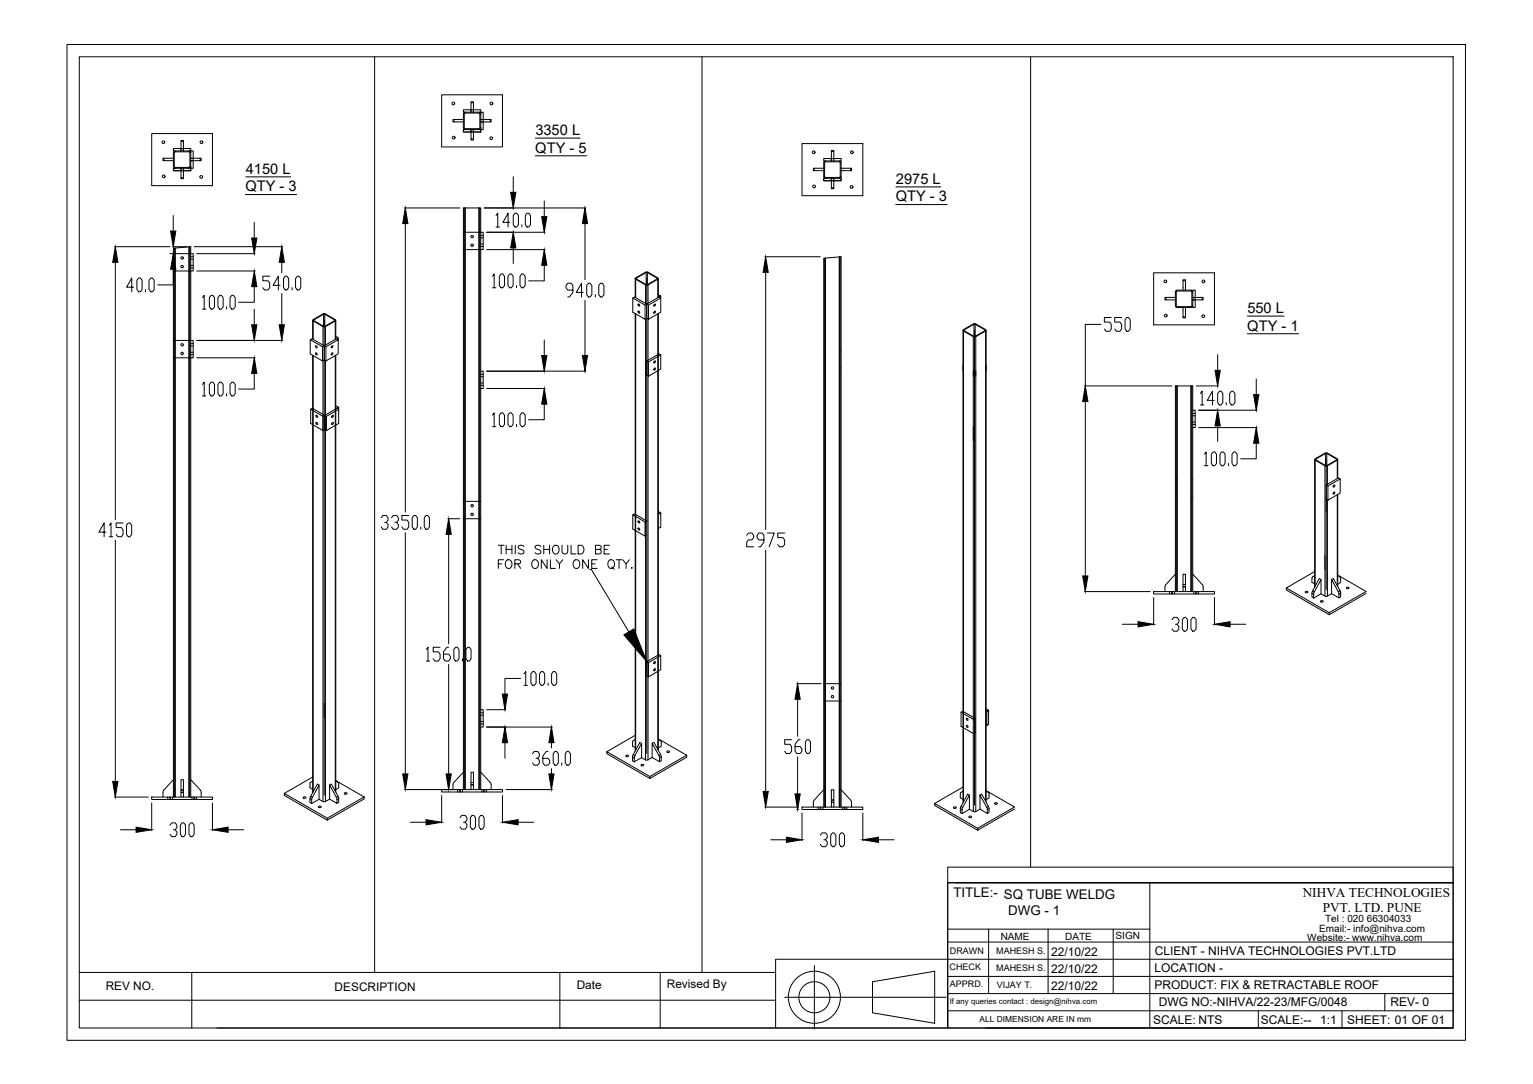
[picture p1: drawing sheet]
<svg xmlns="http://www.w3.org/2000/svg" width="594mm" height="420mm" viewBox="0 0 594 420" stroke-linecap="round" stroke-linejoin="round" font-family="sans-serif">
<!-- layer: 0 -->
<g fill="none" stroke="#000" stroke-width=".39">
<path d="M26 17.2h541.9v386h-541.9zM30.7 22h532.4v376.5h-532.4zM145.2 22v354.9M171.2 36.8h23.5v20.1h-23.5zM182.5 39.8v-.4h1v.4M272.1 22v354.9M399.4 22v314.1M58.8 51.8h23.5v20.2h-23.5zM67.2 57.6h6.7v.9h-6.7zM67.7 58.9l5.8 .1-.1 5.8-5.8-.1zM67.9 58.5l-.5 .2-.2 .5v5.4l.2 .4 .5 .2M70.1 57.6v.9"/>
<path d="M70.2 58.5v-3.7h.9v3.7M70.2 54.8v-.3h.9v.3M71 57.6v.9M73.3 58.5l.4 .2 .2 .5M73.9 59.2v-.7h1v6.7h-1v1h-6.7v-1h.7M73.9 59.2v5.4M175.9 46.3h-.4v1h.4M179.6 42.5h6.7v1h-6.7zM179.6 46.3h-3.7v1h3.7M180 44l5.8-.1 .1 5.8-5.8 .1zM180.3 50.2h5.3M180.3 43.5l-.5 .2-.2 .5v5.3l.2 .5 .5 .2"/>
<path d="M182.5 42.5v1M182.5 50.2v1M182.5 43.5v-3.7h1v3.7M182.5 50.2v3.7h1v-3.7M182.5 53.9v.4h1v-.4M183.4 42.5v1M183.4 50.2v1M185.6 43.5l.5 .2 .2 .4M186.3 44.2v-.7h.9v6.7h-.9v1h-6.7v-1h.7M186.3 49.5v.7h-.7M186.3 46.3h3.7v1h-3.7M186.3 49.5l-.2 .5-.5 .2"/>
<path d="M186.3 44.2v5.3M186.3 46.4h.9M190 46.3h.3v1h-.3M207.5 53.5h17.3M310.8 55.7h23.6v20.2h-23.6zM322.2 58.7v-.3h.9v.3M63.5 61.3h-.3v1h.3M67.2 61.3h-3.7v1h3.7M67.9 65.2h5.4M70.1 65.2v1M70.2 65.2v3.7h.9v-3.7M70.2 68.9v.4h.9v-.4"/>
<path d="M71 65.2v1M73.9 64.6v.6h-.6M73.9 61.3h3.7v1h-3.7M73.9 61.4h1M73.9 64.6l-.2 .4-.4 .2M77.6 61.3h.4v1h-.4M95.1 75.4h19.9M95.2 68.5h17.4M198.9 68.5v6M207.5 60.4h19.9M210.9 77.9v6.1M315.5 65.2h-.3v1h.3"/>
<path d="M319.2 69.1h6.8v1h-6.8zM319.2 61.4h6.8v1h-6.8zM319.2 65.2h-3.7v1h3.7M319.6 63.1v5.4M319.6 68.4l.3 .4h5.4M319.9 62.4l-.5 .2-.2 .5v5.3l.2 .5 .5 .2M322.1 61.4v1M322.1 69.1v1M322.2 62.4v-3.7h.9v3.7M322.2 69.1v3.7h.9v-3.7M322.2 72.8v.4h.9v-.4M325.3 62.7h-5.4l-.3 .4"/>
<path d="M325.3 62.4l.5 .2 .2 .5v5.3l-.2 .5-.5 .2M325.3 62.7l.3 .4v5.3l-.3 .4M326 65.2h3.6v1h-3.6M329.6 65.2h.4v1h-.4M347.1 79.3h19.9M347.2 72.4h17.4M44.4 95.6h21.4M65.8 98.3h1M66.8 95.6h5.8M67.1 83.5v6.1M67.2 98.3h7.7v6.7h-7.7M67.5 96.2v212.7"/>
<path d="M67.9 96.1v212.8M73.3 95.6v213.3M73.6 95.7v213.2M73.9 99.5h1M75.3 95.6h34.2M76.2 98.3h22.7M98.5 86.2v6.1M156.7 80.6h21.5M157.1 86.7v111.8M179.6 96.8v-6.8h6.7v6.8M179.6 96.8h6.7M179.6 96.8v209.2"/>
<path d="M179.9 80.6v225.4M180.3 80.6v225.4M185.6 80.6h.7v9.4h.9v6.8h-.9M185.6 80.6h-6v9.4M185.6 80.6v225.4M186 80.6v225.4M186.3 96.8v209.2M186.3 92.2h.9M186.3 91.2h.9M186.3 95.5h.9M186.3 94.6h.9M187.6 80.6h39.4"/>
<path d="M188.6 96.8h22.7M188.6 90h22.7M192.2 83.5l.7-.9v5.4M192.2 88h1.4M197.6 86.2h-2.7l2-3.6v5.4M198.9 96.1v6M199.6 82.6h.6l.7 .9v3.6l-.7 .9h-.6l-.7-.9v-3.6zM202.2 87.1v.9M204.2 82.6h.7l.7 .9v3.6l-.7 .9h-.7l-.6-.9v-3.6zM226.7 86.7v21.7M296.4 99.5h21.5M325.3 99.5v213.3"/>
<path d="M325.6 99.5v213.3M44.7 101.7v99.7M51.7 111.3h-2.6l2-3.5v5.3M53.7 107.8h.7l.7 .8v3.6l-.7 .9h-.7l-.6-.9v-3.6zM56.4 112.2v.9M58.4 107.8h.7l.6 .8v3.6l-.6 .9h-.7l-.7-.9v-3.6zM67.1 104.4v6h-6M73.9 100.5h1M73.9 103.8h1M73.9 102.9h1M76.2 105h22.7M78.5 115.4l.6-.9v5.3"/>
<path d="M78.5 119.8h1.3M81.8 114.5h.7l.6 .9v3.5l-.6 .9h-.7l-.7-.9v-3.5zM85.1 114.5h.7l.7 .9v3.5l-.7 .9h-.7l-.6-.9v-3.5zM87.8 118.9v.9M89.8 114.5h.7l.6 .9v3.5l-.6 .9h-.7l-.7-.9v-3.5zM98.5 111.1v6.1h-6M98.5 119.8v6.1M104.5 107.1h-2.6v1.7h2l.6 .9v1.8l-.6 .9h-1.4l-.6-.9M108.5 110.6h-2.6l2-3.5v5.3M109.2 101.7v4M109.2 113.7v12.2M110.5 107.1h.7l.7 .8v3.6l-.7 .9h-.7l-.6-.9v-3.6z"/>
<path d="M113.2 111.5v.9M115.2 107.1h.7l.7 .8v3.6l-.7 .9h-.7l-.7-.9v-3.6zM190.8 107.1l.7-.9v5.3M190.8 111.5h1.4M194.2 106.2h.6l.7 .9v3.5l-.7 .9h-.6l-.7-.9v-3.5zM197.5 106.2h.7l.6 .9v3.5l-.6 .9h-.7l-.7-.9v-3.5zM200.2 110.6v.9M202.2 106.2h.7l.6 .9v3.5l-.6 .9h-.7l-.7-.9v-3.5zM210.9 102.8v6.1h-6M222 112.4h-2l-.7-.9v-.8l.7-.9h1.3l.7 .9v2.6l-1.3 1.8h-.7M226 113.3h-2.7l2.1-3.5v5.3M226.7 116.4v21.4"/>
<path d="M228 109.8h.7l.7 .9v3.5l-.7 .9h-.7l-.6-.9v-3.5zM230.7 114.2v.9M232.7 109.8h.7l.6 .9v3.5l-.6 .9h-.7l-.7-.9v-3.5zM245.2 115.5l.7-.4 4.7 2.8-.6 .3zM245.2 115.5v5.5l4.8 2.7v-5.5M246.2 108v7.3M246.4 108.2v7.2M246.6 108.1l3.8 2.2M246.6 107.8v.3M247.3 117.9a.39 .39 0 0 1 .7 .2 .39 .39 0 0 1-.6 .4zM250.2 110.4v7.2M250.2 110.4h.9"/>
<path d="M250.4 105.6l-3.8 2.2M250.4 105.6v4.7M250.4 110.3h.5M250.4 105.6h.5M250.6 117.9v5.5l.7 .3M250.6 108v184M251.1 110.4v7.2M251.3 118.2l4.8-2.7v5.5l-4.8 2.7zM253.5 118l.1-.1a.31 .31 0 0 1 .4 .3 .31 .31 0 0 1-.3 .3 .31 .31 0 0 1-.3-.1zM254.7 107.8l-3.8-2.2v4.7l3.8-2.2M254.7 107.8v.3M254.9 108.2l.2-.2-.2-.3-4.3-2.3-4.4 2.4 .1 .4 3.9 2.2"/>
<path d="M254.9 108.2l-3.8 2.2M254.9 108.2v7.2M255.1 114.2l1 .5-.7 .4-.3-.1M255.1 108v7.3M256.1 114.7v.8l-.7-.4-4.8 2.8 .7 .3M296.7 105.6v99.7M319.6 100.1v212.7M319.9 100v212.8M447.1 105.7h23.5v20.2h-23.5zM451.8 115.3h-.4v.9h.4M455.5 115.3h-3.7v.9h3.7M456 112.8l5.8 .2-.1 5.8-5.8-.1z"/>
<path d="M458.5 112.5v-3.7h.9v3.7M458.5 108.8v-.4h.9v.4M458.5 119.2v3.7h.9v-3.7M462.2 112.5h1v6.7h-1zM462.2 115.3h3.7v.9h-3.7M462.2 113.1l-.2-.4-.5-.2h-5.3l-.5 .2-.2 .4 .2 5.9 5.9 .2 .4-.2 .2-.5M462.2 115.4h1M465.9 115.3h.4v.9h-.4M67.2 138.7v-6.7h6.7v6.7M67.2 132v-35.8l6.7-.6v36.4h1v6.7h-1M67.2 138.7h6.7M67.2 138.7v170.2"/>
<path d="M73.9 138.7v170.2M73.9 134.1h1M73.9 133.2h1M73.9 137.5h1M73.9 136.5h1M76.2 138.7h22.7M76.2 132h33.3M120.2 131.7l.7-.4 4.7 2.7-.6 .4zM120.2 131.7v5.5l4.8 2.7v-5.5M121.2 124.1v7.3M121.2 137.7v169.5M121.4 124.4v7.2"/>
<path d="M121.4 137.8v169.1M121.6 124.3l3.8 2.2M121.6 124v.3M122.3 136.8a.39 .39 0 0 1 .7 .2 .39 .39 0 0 1-.6 .4zM122.3 134a.39 .39 0 0 1 .7 .2 .39 .39 0 0 1-.6 .5zM125.2 126.6v7.2M125.2 139.8v170.9M125.2 126.6h.9M125.4 121.8l-3.8 2.2M125.4 121.8v4.7M125.4 126.5h.5M125.4 121.8h.5"/>
<path d="M125.6 134v5.5l.7 .4M125.6 124.1v184.1M125.6 139.5l-.6 .4M125.9 121.8l3.8 2.2M125.9 121.8v4.7M126.1 126.6v7.2M126.1 139.8v170.9M126.3 134.4l4.8-2.7v5.5l-4.8 2.7zM128.5 136.9l.1-.1a.31 .31 0 0 1 .4 .3 .31 .31 0 0 1-.3 .3 .31 .31 0 0 1-.3-.1zM128.5 134.2l.1-.1a.31 .31 0 0 1 .4 .2 .31 .31 0 0 1-.3 .4 .31 .31 0 0 1-.3-.2zM129.7 124.3l-3.8 2.2M129.7 124v.3"/>
<path d="M129.9 124.4l.1-.5-4.4-2.4-4.4 2.5 .1 .4 3.9 2.2M129.9 124.4l-3.8 2.2M129.9 124.4v7.2M129.9 137.8v168.9M130.1 130.4l1 .5-.7 .4-.3-.2M130.1 124.1v7.3M130.1 137.7v169.3M131.1 130.9v.8l-.7-.4-4.8 2.7 .7 .4M210.9 131.8v6M246.2 121.5v169.6M246.4 121.7v169M247.3 120.6a.39 .39 0 0 1 .7 .2 .39 .39 0 0 1-.6 .5z"/>
<path d="M250.2 123.6v170.9M250.6 139.9v5.5l.7 .4M250.6 123.4l-.6 .3M251.1 123.6v170.9M253.6 120.7a.31 .31 0 0 1 .4 .2 .31 .31 0 0 1-.3 .4 .31 .31 0 0 1-.3-.2zM254.9 121.7v168.8M255.1 121.5v169.4M256.1 137.6l-.7-.4-4.8 2.7 .7 .4M373.2 128v183.1M373.4 128.3v182.5M373.6 127.9l3.8-2.2v4.7l-3.8-2.2zM373.6 127.9v.3"/>
<path d="M377.2 130.5v184.1M377.2 130.5h.9M377.4 130.4h.5M377.4 125.7h.5M377.7 128v184.1M377.9 125.7v4.7l3.8-2.2M377.9 125.7l3.8 2.2M378.1 130.5v184.1M381.7 127.9v.3M381.9 128.3l.3-.3-.3-.2-4.2-2.4-4.5 2.5 .2 .4 3.8 2.2M381.9 128.3l-3.8 2.2M381.9 128.3v182.2"/>
<path d="M382.2 128v182.9M426.6 125.7h-6v23.9M430.6 123.1h-2.6v1.7h2l.6 .9v1.8l-.6 .9h-1.4l-.6-.9M434.7 123.1h-2.7v1.7h2l.7 .9v1.8l-.7 .9h-1.4l-.6-.9M436.7 123.1h.6l.7 .9v3.5l-.7 .9h-.6l-.7-.9v-3.5zM458.5 122.9v.3h.9v-.3M471.9 137.5v6M483.4 129.4h19.9M483.4 122.5h14.2M78.5 149l.6-.9v5.4M78.5 153.5h1.3M81.8 148.1h.7l.6 .9v3.6l-.6 .9h-.7l-.7-.9v-3.6z"/>
<path d="M85.1 148.1h.7l.7 .9v3.6l-.7 .9h-.7l-.6-.9v-3.6zM87.8 152.6v.9M89.8 148.1h.7l.6 .9v3.6l-.6 .9h-.7l-.7-.9v-3.6zM98.5 144.7v6.1h-6M120.4 158.6l.7-.3 4.7 2.7-.6 .4zM120.4 158.6v5.5l4.8 2.8v-5.5M130.3 157.3l1 .6-.7 .4-.3-.2M131.3 157.9v.7l-.7-.3-4.8 2.7 .7 .4M186.3 143.9h.9v6.7h-.9M186.3 146h.9M186.3 145.1h.9M186.3 149.4h.9"/>
<path d="M186.3 148.4h.9M188.6 143.9h38.4M188.6 150.6h22.7M210.9 156.6v6.1h-6M251.3 140.3l4.8-2.7v5.5l-4.8 2.7zM253.5 140h.1a.31 .31 0 0 1 .4 .2 .31 .31 0 0 1-.3 .4 .31 .31 0 0 1-.3-.2zM253.6 142.7a.31 .31 0 0 1 .4 .3 .31 .31 0 0 1-.3 .3 .31 .31 0 0 1-.3-.1zM420.2 149.6h33.9M420.6 155.6v67.6M455.8 149.6v79.7M456.2 149.6v79.7M461.5 149.6v79.7"/>
<path d="M461.9 149.6v79.7M462.2 159h1v6.7h-1M463.6 149.6h8.6M464.5 159h22.7M465.2 152.5l.7-.9v5.4M465.2 157h1.3M470.5 155.2h-2.6l2-3.6v5.4M472.5 151.6h.7l.7 .9v3.6l-.7 .9h-.7l-.6-.9v-3.6zM475.2 156.1v.9M477.2 151.6h.7l.7 .9v3.6l-.7 .9h-.7l-.7-.9v-3.6zM486.8 146.9v6.1M122.5 163.7a.39 .39 0 0 1 .7 .3 .39 .39 0 0 1-.6 .4z"/>
<path d="M122.5 161a.39 .39 0 0 1 .7 .2 .39 .39 0 0 1-.6 .4zM125.8 161v5.5l.7 .4M125.8 166.5l-.6 .4M126.5 161.4l4.8-2.8v5.5l-4.8 2.8zM128.7 163.9l.1-.1a.31 .31 0 0 1 .3 .2 .31 .31 0 0 1-.2 .4 .31 .31 0 0 1-.3-.2zM128.7 161.1a.37 .37 0 0 1 .6 .2 .37 .37 0 0 1-.4 .5l-.3-.1zM190.8 160.9l.7-.9v5.4M190.8 165.4h1.4M194.2 160h.6l.7 .9v3.6l-.7 .9h-.6l-.7-.9v-3.6zM197.5 160h.7l.6 .9v3.6l-.6 .9h-.7l-.7-.9v-3.6zM200.2 164.5v.9M202.2 160h.7l.6 .9v3.6l-.6 .9h-.7l-.7-.9v-3.6z"/>
<path d="M462.2 161.2h1M462.2 160.2h1M462.2 164.5h1M462.2 163.6h1M464.5 165.7h22.7M466.8 176.1l.6-.9v5.3M470.1 175.2h.7l.6 .9v3.5l-.6 .9h-.7l-.7-.9v-3.5zM471.9 165.1v6M473.4 175.2h.7l.7 .9v3.5l-.7 .9h-.7l-.6-.9v-3.5zM476.1 179.6v.9M478.1 175.2h.7l.6 .9v3.5l-.6 .9h-.7l-.7-.9v-3.5zM486.8 171.8v6h-6"/>
<path d="M509.5 178.1v49.5M509.6 178.4v48.8M509.9 178.2l3.8 2.2M509.9 178v.2M513.7 175.8l-3.8 2.2M513.7 175.8v4.6M513.7 175.8h.5M513.9 178.1v50.5M514.2 175.8l3.8 2.2v.2l-3.8 2.2M514.2 175.8v4.6M518 178v.2M518.2 178.4v-.6l-4.3-2.3-4.4 2.4 .1 .4 3.9 2.3"/>
<path d="M518.2 178.4l-3.8 2.2M518.2 178.4v7.1M518.4 178.1v7.3M158.4 199.8h-2.7v1.8h2l.7 .9v1.7l-.7 .9h-1.3l-.7-.9M160.4 199.8h.7l.6 .9v3.5l-.6 .9h-.7l-.7-.9v-3.5zM165.1 199.8h.6l.7 .9v3.5l-.7 .9h-.6l-.7-.9v-3.5zM179.6 194.3h6.7M245.2 199.6l.7-.4 4.7 2.7-.6 .4zM245.2 199.6v5.5l4.8 2.7v-5.5M255.1 198.2l1 .6-.7 .4-.3-.2M256.1 198.8v5.5l-1 .5M466.8 180.5h1.3"/>
<path d="M513.5 180.6v50.4M513.5 180.6h.9M513.7 180.4h.5M513.9 188v5.5l.7 .4M514.4 180.6v7.1M514.4 193.8v37.2M514.6 188.4l4.8-2.8v5.5l-4.8 2.8zM516.8 190.9l.1-.1a.31 .31 0 0 1 .3 .2 .31 .31 0 0 1-.2 .4 .31 .31 0 0 1-.3-.2zM516.8 188.1l.1-.1a.31 .31 0 0 1 .3 .3 .31 .31 0 0 1-.2 .4 .31 .31 0 0 1-.3-.2zM518.2 191.8v35.2M518.4 191.7v35.7M519.4 185.6l-.7-.4-4.8 2.8 .7 .4"/>
<path d="M41 206.3h-2.7l2.1-3.6v5.3M42.4 203.6l.6-.9v5.3M42.4 208h1.3M44.7 209.4v93.5M47.7 202.7h-2.7v1.8h2l.7 .9v1.8l-.7 .8h-1.3l-.7-.8M49.7 202.7h.7l.6 .9v3.6l-.6 .8h-.7l-.7-.8v-3.6zM147.7 200.7l.7-.9h1.3l.7 .9v.9l-.7 .9h-.6M149.7 202.5l.7 .9v.8l-.7 .9h-1.3l-.7-.9M151.7 200.7l.7-.9h1.3l.7 .9v.9l-.7 .9h-.6M153.7 202.5l.7 .9v.8l-.7 .9h-1.3l-.7-.9M157.1 206.5v93.5M163.1 204.2v.9"/>
<path d="M173.5 201.1h4.7M173.9 207.1v42.4M179.6 201.1h6.7M193.1 211.3h2.3M193.1 218.6h1.3M194.2 211.3v3.4M195.2 217h-2.1v3.3M196.1 217.4a1.24 1.24 0 0 1 1.5-.4 1.24 1.24 0 0 1 .8 1.2v.8a1.28 1.28 0 0 1-1.3 1.4 1.28 1.28 0 0 1-1.3-1.4zM196.1 211.3v3.4M196.1 212.9h2.3M198.4 211.3v3.4M199.5 218.6l1.9-.2 .4-.5-.2-.6-.6-.3h-1.5v3.3"/>
<path d="M199.7 211.3v3.4M200.6 218.6l1.2 1.7M203 211.8a1.26 1.26 0 0 0-1.2-.5 1.26 1.26 0 0 0-1 .9l.3 .4 1.6 .7 .3 .9a1.45 1.45 0 0 1-2.2 0M206.4 217.4a1.24 1.24 0 0 1 1.4-.4 1.24 1.24 0 0 1 .8 1.2v.8a1.28 1.28 0 0 1-1.2 1.4 1.28 1.28 0 0 1-1.3-1.4zM209.6 211.8a1.27 1.27 0 0 0-1.2-.5 1.27 1.27 0 0 0-1 .9l.3 .4 1.6 .7 .3 .9a1.47 1.47 0 0 1-2.2 0M210.7 212.9h2.3M210.7 211.3v3.4M212 217v3.3l-2.2-3.3v3.3M213 211.3v3.4M213.3 217v3.3h1.9M214.4 211.8a1.24 1.24 0 0 1 1.4-.4 1.24 1.24 0 0 1 .9 1.2v.8a1.28 1.28 0 0 1-1.3 1.4 1.28 1.28 0 0 1-1.3-1.4zM215.5 217l1.3 1.6v1.7"/>
<path d="M217.8 211.3v2.5a1.13 1.13 0 0 0 1.1 .9 1.13 1.13 0 0 0 1.1-.9v-2.5M218.1 217l-1.3 1.6M221.3 211.3v3.4h1.9M222.4 217.4a1.24 1.24 0 0 1 1.4-.4 1.24 1.24 0 0 1 .9 1.2v.8a1.28 1.28 0 0 1-1.3 1.4 1.28 1.28 0 0 1-1.3-1.4zM224 211.3h1.2a1.8 1.8 0 0 1 1.1 1.7 1.8 1.8 0 0 1-1.1 1.7h-1.2zM228 217v3.3l-2.2-3.3v3.3M229.3 218.6h1.3M230.8 212.9l1.9-.1 .3-.5-.2-.6-.6-.4h-1.4v3.4h1.4a.89 .89 0 0 0 .8-.9 .89 .89 0 0 0-.8-.9M231.4 217h-2.1v3.3h2.1M234.1 212.9h1.3M235.9 217.4a1.24 1.24 0 0 1 1.4-.4 1.24 1.24 0 0 1 .8 1.2v.8a1.28 1.28 0 0 1-1.2 1.4 1.28 1.28 0 0 1-1.3-1.4zM236.2 211.3h-2.1v3.4h2.1"/>
<path d="M237 219.7l1 .9M238.8 217h2.2M239.9 217v3.3M241.3 217l1.3 1.6v1.7M243.9 217l-1.3 1.6M244.9 220v.3zM247.3 202a.38 .38 0 0 1 .6 .1 .38 .38 0 0 1-.4 .5zM247.3 204.7a.39 .39 0 0 1 .7 .2 .39 .39 0 0 1-.6 .4zM250.6 207.4l-.6 .4M289.4 207.5l.6-.9h1.4l.6 .9v.9l-.6 .9h-1.4l-.6 .9v1.7h2.6M296 209.3h-2l-.6-.9v-.9l.6-.9h1.4l.6 .9v2.7l-1.3 1.7h-.7M296.7 213.3v93.5"/>
<path d="M297.4 206.6h2.7l-2 5.3M304.1 206.6h-2.7v1.8h2l.7 .9v1.7l-.7 .9h-1.3l-.7-.9M513.5 215.3v5.5M228.5 220.8h.7l14.5 24.1M420.2 229.3h25.5M447.1 229.3h23.5v.9h-23.5zM447.1 231.6v10.7M453.3 229.3v.9M454.1 229.3v.9M454.3 229.3v.9M455.2 229.3v.9M455.5 222.6l-3.8 4.1-.3 2.6"/>
<path d="M455.5 229.3v-79.7h6.7v79.7M458.5 229.3v-1.8h.9v1.8M458.5 226.6h.9v.9h-.9zM458.5 222.6h.9v4h-.9zM458.9 239.3h.6l.7 .9v3.6l-.7 .8h-.6l-.7-.8v-3.6zM462.2 239.3h.7l.6 .9v3.6l-.6 .8h-.7l-.7-.8v-3.6zM462.2 222.6l3.9 4.1 .2 2.6M462.7 229.3v.9M463.4 229.3v.9M463.7 229.3v.9M464.4 229.3v.9M470.6 231.6v10.7"/>
<path d="M505.9 229.3a.44 .44 0 0 1 .6-.2 .44 .44 0 0 1 .1 .7l-.6-.1zM508.4 229.9v1.5l.7 .4M508.4 229.9l.7 .4M508.7 229l-.3 .9M509.1 230.3v1.5M509.3 229.4l-.2 .9M509.3 229.4l2.6-4.7v5.5l-2.8 1.6M509.5 223.1l-1.1 .9v1.7l1.1 .6M509.5 221.5l-11 6.4M511.8 232.9a.44 .44 0 0 1 .6-.2 .44 .44 0 0 1 .1 .7l-.6-.1zM511.9 224.7l-.6-.4-2.6 4.7 .6 .4M511.9 230.2l1.6 .8"/>
<path d="M513.5 231h.9M515.1 237.5l-16.6-9.6v.8l16.6 9.6M516 224.6l.7-.4 2.6 4.8-.7 .4-2.6-4.8v5.5M516 230.1l2.9 1.7v-1.5M516 230.1l-1.6 .9M518.4 223.1l.9 .6 .3 .6-.1 1.5-1.1 .6M518.4 222.9l11 6.4-14.3 8.2v.8l14.3-8.3M518.6 229.4l.3 .9M519.3 229l.3 .9M519.5 229.9v1.5l-.6 .4M519.5 229.9l-.6 .4M521.8 227.7a.44 .44 0 0 1 .6-.2 .44 .44 0 0 1 .1 .6h-.6z"/>
<path d="M165.2 251.8l.7-.9v5.3M165.2 256.2h1.3M170.5 250.9h-2.6v1.8h2l.6 .8v1.8l-.6 .9h-1.4l-.6-.9M173.9 250.9h-.7l-1.3 1.8v2.6l.6 .9h1.4l.6-.9v-.9l-.6-.9h-2M173.9 257.6v42.4M176.5 250.9h.7l.7 .9v3.5l-.7 .9h-.7l-.6-.9v-3.5zM179.2 255.3v.9M181.2 250.9h.7l.6 .9v3.5l-.6 .9h-.7l-.7-.9v-3.5zM250.6 256.5v5.4l.7 .4M251.3 256.8l4.8-2.7v5.5l-4.8 2.7zM253.5 256.6l.1-.1a.31 .31 0 0 1 .4 .2 .31 .31 0 0 1-.3 .4 .31 .31 0 0 1-.3-.2zM253.6 259.2a.31 .31 0 0 1 .4 .3 .31 .31 0 0 1-.3 .4 .31 .31 0 0 1-.3-.2z"/>
<path d="M256.1 254.1l-.7-.4-4.8 2.8 .7 .3M435 242h6M454.2 240.2l.6-.9h1.4l.6 .9v.9l-.6 .9h-.7M456.2 242l.6 .9v.9l-.6 .8h-1.4l-.6-.8M476.7 242h6M186.3 275.1h.9v6.7h-.9M186.3 277.2h.9M186.3 276.3h.9M186.3 279.7h.9M188.6 275.1h7.4M201.7 263h-6v6M203.1 261.2l.6-.9v5.3"/>
<path d="M203.1 265.6h1.3M206.4 260.3h.7l.6 .9v3.6l-.6 .8h-.7l-.7-.8v-3.6zM209.7 260.3h.7l.7 .9v3.6l-.7 .8h-.7l-.6-.8v-3.6zM212.4 264.8v.8M214.4 260.3h.7l.7 .9v3.6l-.7 .8h-.7l-.6-.8v-3.6zM308.8 265h9.4M309.1 271v14.4M319.2 265h6.8M319.2 271.7h6.8M372.4 276.1l.7-.4 4.8 2.7-.7 .4zM372.4 276.1v5.5l4.8 2.7 .7-.4v-5.5M374.6 278.4a.39 .39 0 0 1 .6 .3 .39 .39 0 0 1-.5 .4z"/>
<path d="M382.2 274.8l.9 .5-.7 .4v5.5l.7-.4v-5.5l-.7 .4-.2-.2M383.1 275.3v.8M179.6 299.3l-3.7 4M182.5 299.3h1v4h-1zM186.3 299.3l3.7 4M186.3 280.6h.9M188.6 281.8h25.4M195.7 287.9v6M206.4 292.1l.6-.8h1.4l.6 .8v.9l-.6 .9h-.7M208.4 293.9l.6 .9v.9l-.6 .9h-1.4l-.6-.9M212.4 291.3h-.7l-1.3 1.7v2.7l.6 .9h1.4l.6-.9v-.9l-.6-.9h-2M213.7 287.9v2"/>
<path d="M213.7 297.9v2.1M215 291.3h.7l.7 .8v3.6l-.7 .9h-.7l-.6-.9v-3.6zM217.7 295.7v.9M219.7 291.3h.7l.7 .8v3.6l-.7 .9h-.7l-.6-.9v-3.6zM242.6 292.8a.44 .44 0 0 1 .6-.2 .44 .44 0 0 1 .1 .6h-.6zM245.1 293.4v1.5l.7 .4M245.1 293.4l.7 .4M245.1 287.7v1.5l1.1 .6M245.4 292.5l-.3 .9M245.8 293.8v1.5M246 292.9l-.2 .9M246 292.9l2.6-4.8v5.5l-2.8 1.7"/>
<path d="M246.2 286.6l-.8 .5-.3 .6M246.2 285l-11 6.4M248.5 296.4a.44 .44 0 0 1 .6-.2 .44 .44 0 0 1 .1 .6h-.6zM248.6 288.1l-.6-.3-2.6 4.7 .6 .4M248.6 293.6l1.6 .9M250.2 294.5h.9M252.7 288.1l.7-.4 2.6 4.8-.7 .4-2.6-4.8v5.5M252.7 293.6l2.9 1.6v-1.5M252.7 293.6l-1.6 .9M255.1 286.6l.9 .5 .3 .6v1.5l-1.2 .7M255.1 286.4l11 6.3M255.3 292.8l.3 .9"/>
<path d="M256 292.5l.3 .8M256.3 293.4v1.5l-.7 .3M256.3 293.4l-.7 .3M258.5 291.2a.44 .44 0 0 1 .6-.3 .44 .44 0 0 1 .1 .7h-.6zM306.8 286.7h-2.7v1.8h2l.7 .9v1.8l-.7 .8h-1.3l-.7-.8M309.1 293.4v14.3M310.1 286.7h-.7l-1.3 1.8v2.7l.7 .8h1.3l.7-.8v-.9l-.7-.9h-2M312.8 286.7h.6l.7 .9v3.6l-.7 .8h-.6l-.7-.8v-3.6zM374.5 281.2a.38 .38 0 0 1 .6 .2 .38 .38 0 0 1-.4 .5zM382.2 281l.2 .2M44.4 308.9h13M58.8 308.9h23.5v1h-23.5z"/>
<path d="M58.8 311.2v10.8M63.5 306.2l-.3 .7v2M65 308.9v1M65.8 308.9v1M65.9 319.8l.7-.9h1.3l.7 .9v.9l-.7 .9h-.7M66.1 308.9v1M66.9 308.9v1M67.2 302.2l-3.7 4M70.2 308.9v-1.8h.9v1.8M70.2 306.2h.9v.9h-.9zM70.2 302.2h.9v4h-.9zM70.6 318.9h.6l.7 .9v3.6l-.7 .9h-.6l-.7-.9v-3.6z"/>
<path d="M73.9 318.9h.7l.6 .9v3.6l-.6 .9h-.7l-.7-.9v-3.6zM73.9 302.2l3.7 4M74.4 308.9v1M75.1 308.9v1M75.5 308.9v1M76.1 308.9v1M77.6 306.2l.4 .7v2M82.3 311.2v10.8M117.6 309a.44 .44 0 0 1 .6-.3 .44 .44 0 0 1 .1 .7l-.7-.1zM120.1 309.6v1.5l.7 .3M120.1 309.6l.7 .4M120.4 308.7l-.3 .9"/>
<path d="M120.4 303.3l-.3 2.1 1.1 .6M120.8 310v1.4M121 309.1l-.2 .9M121 309.1l2.6-4.8v5.5l-2.8 1.6M121.2 302.7l-.8 .6M121.2 301.2l-11 6.3M123.5 312.6a.44 .44 0 0 1 .6-.3 .44 .44 0 0 1 .1 .7l-.7-.1zM123.6 304.3l-.6-.4-2.6 4.8 .6 .4M123.6 309.8l1.6 .9M125.2 310.7h.9M126.8 317.1l14.3-8.2v.8l-14.3 8.2zM126.8 317.1l-16.6-9.6v.8l16.6 9.6"/>
<path d="M127.7 309.8l2.9 1.6v-1.5M127.7 304.2l.7-.3 2.6 4.7-.7 .4M127.7 309.8l-1.6 .9M130.1 302.7l.9 .6 .3 .6v1.5l-1.2 .7M130.1 302.6l11 6.3M130.3 309l-2.6-4.8v5.6M130.3 309l.3 .9M131 308.6l.3 .9M131.3 309.5v1.5l-.7 .4M131.3 309.5l-.7 .4M133.5 307.4a.44 .44 0 0 1 .6-.3 .44 .44 0 0 1 .1 .7l-.6-.1zM156.7 306h21.5"/>
<path d="M159.1 318.7h6M171.2 306h23.5v1h-23.5zM171.2 308.3v10.7M175.9 303.3l-.3 .7-.1 2M177.4 306v1M178.2 306v1M178.3 316.9l.6-.9h1.4l.6 .9v.9l-.6 .9h-.7M178.4 306v1M179.2 306v1M180.3 318.7l.6 .9v.9l-.6 .9h-1.4l-.6-.9M182.5 306v-1.8h1v1.8M182.5 303.3h1v.9h-1z"/>
<path d="M182.9 316h.7l.7 .9v3.6l-.7 .9h-.7l-.6-.9v-3.6zM186.3 316h.6l.7 .9v3.6l-.7 .9h-.6l-.7-.9v-3.6zM186.8 306v1M187.4 306v1M187.8 306v1M188.5 306v1M190 303.3l.3 .7v2M194.7 308.3v10.7M196.1 306h17.9M200.8 318.7h6M251.8 301l14.3-8.3v.8l-14.3 8.2zM251.8 301l-16.6-9.6v.7l16.6 9.6"/>
<path d="M296.4 312.8h13.1M308.8 313.8h.7M310.8 312.8h23.6v1h-23.6zM310.8 315.1v10.7M317 312.8v1M317.8 312.8v1M318.1 312.8v1M318.9 312.8v1M319.2 306.1l-3.8 4.2-.2 2.5M319.2 312.8v-212.7l6.8-.6v213.3M322.2 312.8v-1.8h.9v1.8M322.2 310.1h.9v.9h-.9z"/>
<path d="M322.2 306.1h.9v4h-.9zM326 306.1l3.8 4.2 .2 2.5M326.4 312.8v1M327.1 312.8v1M327.5 312.8v1M328.2 312.8v1M334.4 315.1v10.7M369.6 312.9a.44 .44 0 0 1 .6-.3 .44 .44 0 0 1 .1 .7l-.6-.1zM372.1 313.5l.7 .3v1.5l-.7-.3zM372.4 312.6l-.3 .9M373.1 313l-.3 .8M373.1 313l2.6-4.8v5.5l-2.9 1.6"/>
<path d="M373.2 306.6l-1 .9-.1 1.7 1.1 .6M373.2 305.1l-11 6.3M375.5 316.5a.44 .44 0 0 1 .7-.3 .44 .44 0 0 1 .1 .7l-.7-.1zM375.7 308.2l-.7-.4-2.6 4.8 .7 .4M375.7 313.7l1.5 .9M377.2 314.6h.9M379.8 313.6l2.8 1.7v-1.5M379.8 308.1l.6-.3 2.6 4.7-.6 .4M379.8 313.6l-1.7 1M382.2 306.6l1 .8 .1 1.9-1.1 .7M382.2 306.4l10.9 6.4-14.2 8.2v.8l14.2-8.2M382.4 312.9l-2.6-4.8v5.5"/>
<path d="M382.4 312.9l.2 .9M383 312.5l.3 .9M383.3 313.4v1.5l-.7 .4M383.3 313.4l-.7 .4M385.5 311.3a.44 .44 0 0 1 .7-.3 .44 .44 0 0 1 .1 .7l-.7-.1zM46.7 321.6h6M67.9 321.6l.7 .9v.9l-.7 .9h-1.3l-.7-.9M88.4 321.6h6.1M298.7 325.5h6.1M317.9 323.7l.7-.9h1.3l.7 .9v.9l-.7 .9h-.6M319.9 325.5l.7 .9v.9l-.7 .9h-1.3l-.7-.9M322.6 322.8h.7l.6 .9v3.6l-.6 .9h-.7l-.7-.9v-3.6z"/>
<path d="M325.9 322.8h.7l.7 .9v3.6l-.7 .9h-.7l-.6-.9v-3.6zM340.4 325.5h6.1M367.3 336.1h195.8v6.1h-195.8zM378.9 321l-16.7-9.6v.8l16.7 9.6M367.3 342.2h195.8v56.2h-195.8zM367.3 342.2v56.2h-66.7M370.6 342.2h192.5M445.6 342.2v56.2M30.7 376.9h269.9M74.3 376.9v21.6M217 376.9v21.6M255.8 376.9v21.6"/>
<path d="M315.6 374.2v24.7M367.3 378.5h195.8M367.3 365.1h195.8M367.3 360.1h78.3M383.1 360.1v25M406.2 360.1v25M431.4 360.1v25M563.1 371.8h-262.5v26.6h-216.6M30.7 387.7h269.9M304.1 386.5h62.5M338.1 380.5l24.1-4v20.1l-24.1-4zM367.3 385.1h195.8"/>
<path d="M367.3 391.8h195.8M382 398.4h181.1M487.6 391.8v6.6M520.1 391.8v6.6M536.7 385.1v6.7"/>
<circle cx="63.3" cy="55.1" r=".53"/>
<circle cx="78.1" cy="55.1" r=".53"/>
<circle cx="175.7" cy="40.1" r=".53"/>
<circle cx="175.8" cy="53.3" r=".53"/>
<circle cx="190.4" cy="53.6" r=".53"/>
<circle cx="190.4" cy="40.1" r=".53"/>
<circle cx="315.3" cy="59" r=".53"/>
<circle cx="330.1" cy="59" r=".53"/>
<circle cx="63.4" cy="68.4" r=".53"/>
<circle cx="78" cy="68.6" r=".53"/>
<circle cx="315.5" cy="72.3" r=".53"/>
<circle cx="330" cy="72.5" r=".53"/>
<circle cx="70.6" cy="100" r=".47"/>
<circle cx="182.9" cy="95.1" r=".47"/>
<circle cx="182.9" cy="91.7" r=".47"/>
<circle cx="70.6" cy="103.4" r=".47"/>
<circle cx="451.6" cy="109.1" r=".53"/>
<circle cx="466.4" cy="109.1" r=".53"/>
<circle cx="70.6" cy="137" r=".47"/>
<circle cx="70.6" cy="133.6" r=".47"/>
<circle cx="451.7" cy="122.3" r=".53"/>
<circle cx="466.3" cy="122.5" r=".53"/>
<circle cx="182.9" cy="199.4" r=".47"/>
<circle cx="182.9" cy="196" r=".47"/>
<circle cx="322.6" cy="270" r=".47"/>
<circle cx="322.6" cy="266.7" r=".47"/>
<circle cx="315.6" cy="386.5" r="10.1"/>
<circle cx="315.6" cy="386.5" r="6"/>
</g>
<g fill="#000" stroke="#000" stroke-width=".39">
<path d="M197.9 74.5h2l-1 6.1zM66.1 89.6h2l-1 6zM97.5 92.3h2l-1 6zM157.1 80.6l1 6.1h-2zM198.9 90l1 6.1h-2zM209.9 84h2l-1 6zM226.7 80.6l1 6.1h-2zM44.7 95.6l1 6.1h-2zM67.1 98.3l1 6.1h-2zM98.5 105l1 6.1h-2zM109.2 95.6l1 6.1h-2zM210.9 96.8l1 6h-2z"/>
<path d="M296.7 99.5l1 6.1h-2zM97.5 125.9h2l-1 6.1zM108.2 125.9h2l-1 6.1zM209.9 137.8h2l-1 6.1zM225.7 137.8h2l-1 6.1zM98.5 138.7l1 6h-2zM210.9 150.6l1 6h-2zM420.6 149.6l1 6h-2zM470.9 143.5h2l-1 6.1zM485.8 153h2l-1 6zM471.9 159l1 6.1h-2zM486.8 165.7l1 6.1h-2z"/>
<path d="M173.9 201.1l1 6h-2zM419.6 223.2h2l-1 6.1zM241.8 246.1l3.8-2.3 5 12.7zM441 241l6.1 1-6.1 1zM470.6 242l6.1-1v2zM194.7 269h2l-1 6.1zM309.1 265l1 6h-2zM156.1 300h2l-1 6zM172.9 300h2l-1 6zM195.7 281.8l1 6.1h-2zM212.7 300h2l-1 6zM213.7 281.8l1 6.1h-2z"/>
<path d="M43.7 302.9h2l-1 6zM165.1 317.7l6.1 1-6.1 1zM194.7 318.7l6.1-1v2zM295.7 306.8h2l-1 6zM308.1 307.7h2l-1 6.1zM52.7 320.6l6.1 1-6.1 1zM82.3 321.6l6.1-1v2zM304.8 324.5l6 1-6 1zM334.4 325.5l6-1v2z"/>
</g>
<g font-size="5.7">
<text x="207.5" y="52.3">3350 L</text>
<text x="207.5" y="59.2">QTY - 5</text>
<text x="95.2" y="67.3">4150 L</text>
<text x="347.2" y="71.2">2975 L</text>
<text x="95.1" y="74.2">QTY - 3</text>
<text x="347.1" y="78.1">QTY - 3</text>
<text x="483.4" y="121.3">550 L</text>
<text x="483.4" y="128.2">QTY - 1</text>
</g>
<g font-size="5.2">
<text x="369.5" y="347.7">TITLE:- SQ TUBE WELDG</text>
<text x="504.8" y="347.6">NIHVA TECHNOLOGIES</text>
<text x="512.6" y="353.4">PVT. LTD. PUNE</text>
<text x="390.7" y="354.7">DWG - 1</text>
</g>
<g font-size="4.7">
<text x="407.3" y="370.6">22/10/22</text>
<text x="447.5" y="370.1">CLIENT - NIHVA TECHNOLOGIES PVT.LTD</text>
<text x="407.3" y="377.3">22/10/22</text>
<text x="447.4" y="376.7">LOCATION -</text>
<text x="407.3" y="383.9">22/10/22</text>
<text x="447.4" y="383.4">PRODUCT: FIX &amp; RETRACTABLE ROOF</text>
<text x="449" y="390.1">DWG NO:-NIHVA/22-23/MFG/0048</text>
<text x="538.8" y="390">REV- 0</text>
<text x="446.9" y="396.7">SCALE: NTS</text>
<text x="488.6" y="396.7">SCALE:--</text>
<text x="511.6" y="396.7">1:1</text>
<text x="522.1" y="396.7">SHEET: 01 OF 01</text>
</g>
<g font-size="4.6">
<text x="41" y="383.6">REV NO.</text>
<text x="129.7" y="384">DESCRIPTION</text>
<text x="223.5" y="383.4">Date</text>
<text x="258.4" y="382.9">Revised By</text>
</g>
<g font-size="3.9">
<text x="513.5" y="357.3">Tel : 020 66304033</text>
<text x="387.8" y="364.2">NAME</text>
<text x="412.8" y="364.3">DATE</text>
<text x="432.3" y="363.9">SIGN</text>
<text x="506.6" y="364.7">Website:- www.nihva.com</text>
<text x="511.2" y="361.1">Email:- info@nihva.com</text>
</g>
<g font-size="3.5">
<text x="368.1" y="369.9">DRAWN</text>
<text x="386.1" y="369.7">MAHESH S.</text>
<text x="368" y="375.8">CHECK</text>
<text x="386.1" y="376.4">MAHESH S.</text>
<text x="368.1" y="382.4">APPRD.</text>
<text x="386.3" y="383">VIJAY T.</text>
</g>
<text font-size="3.3" x="379.6" y="396.3">ALL DIMENSION ARE IN mm</text>
<text font-size="3" x="368" y="389.3">If any queries contact : design@nihva.com</text>
</svg>
